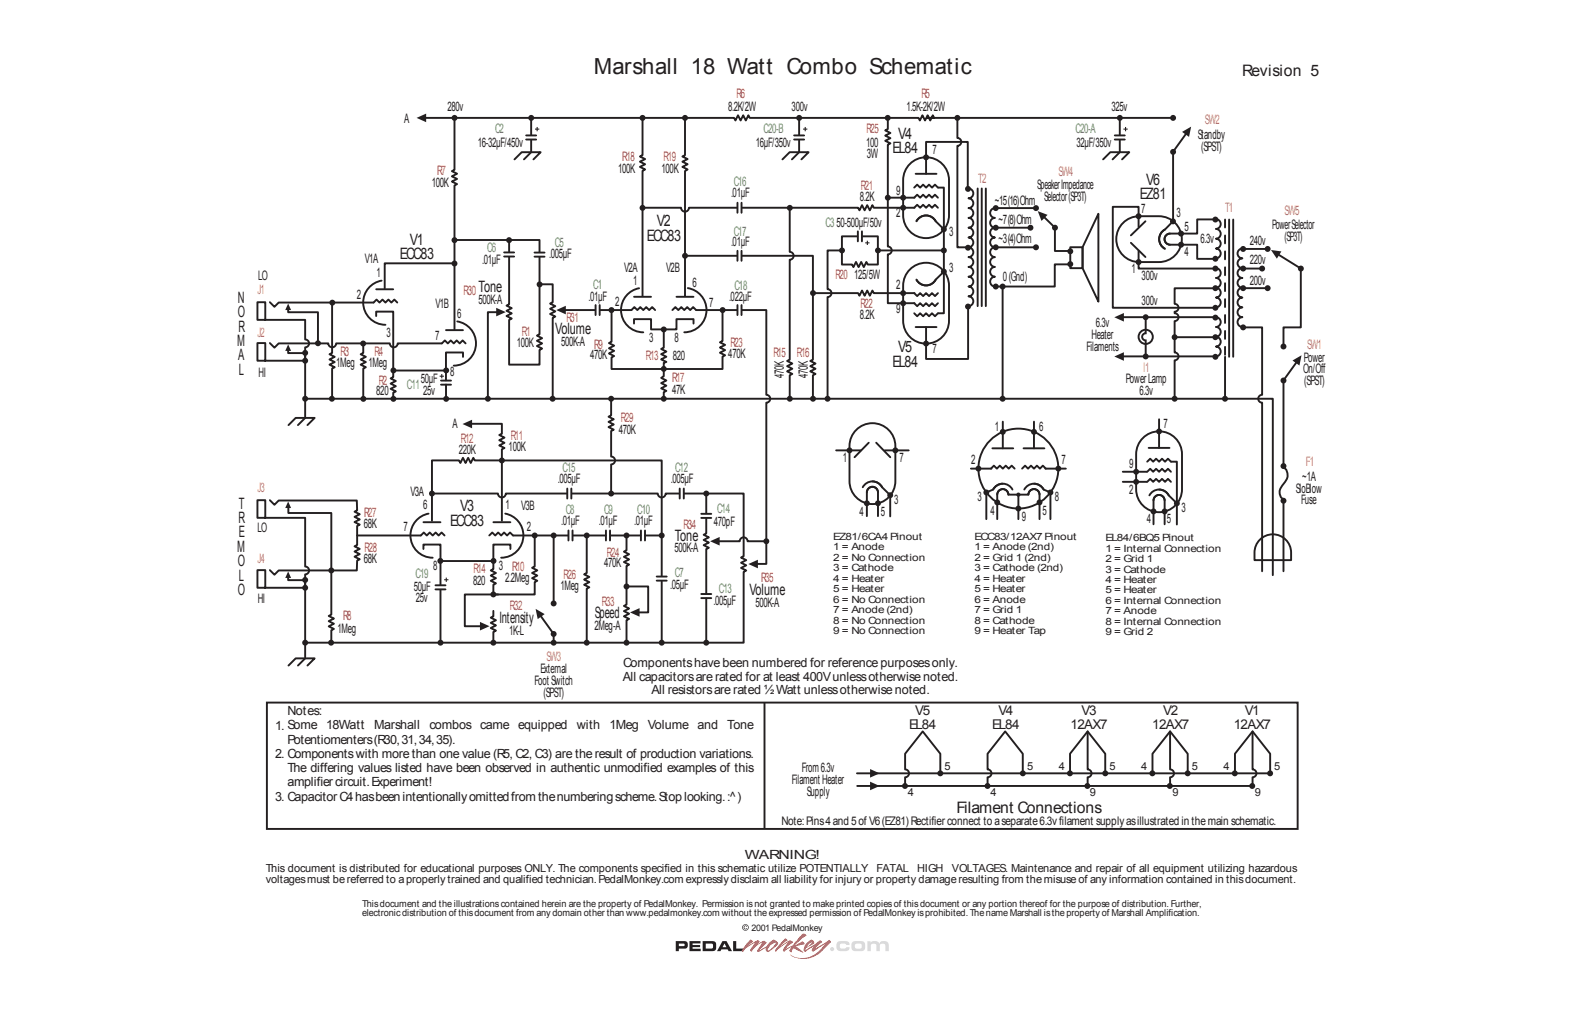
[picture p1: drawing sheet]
<svg xmlns="http://www.w3.org/2000/svg" width="432mm" height="279mm" viewBox="0 0 432 279" stroke-linecap="round" stroke-linejoin="round" font-family="sans-serif">
<g fill="#231f20">
<path d="M79.3 83.6l.8 1.8h-1.6z"/>
<path d="M79.3 94.8l.8 1.8h-1.6z"/>
<circle cx="87.5" cy="94.5" r=".82"/>
<circle cx="84" cy="99.3" r=".82"/>
</g>
<path d="M263.5 32.5v5.5a1.08 1.08 0 0 1 1.1 1.1 1.08 1.08 0 0 1-1.1 1v28h2.7M176.8 57.2h10.6a1.08 1.08 0 0 0 1.1 1.1 1.08 1.08 0 0 0 1.1-1.1h13.2M204.3 57.2h31.9l.3 .7 .7-1.4 .8 1.4 .7-1.4 .7 1.4 .7-1.4 .4 .7h11.2M217.3 57.3v12a1.08 1.08 0 0 1 1.1 1.1 1.08 1.08 0 0 1-1.1 1.1v27.5l-.7 .4 1.5 .7-1.5 .7 1.5 .7-1.5 .7 1.5 .7-.8 .4v6.3M105 77.3a6.1 6.1 0 0 0-5 6.5 6.1 6.1 0 0 0 6.1 5.6M73 88.1v-4.9h-2.2v4.9h13.2v5.3a1.08 1.08 0 0 1 1.1 1.1 1.08 1.08 0 0 1-1.1 1.1v19.1M74.3 94.4l1.2 1.3 1.2-1.2h13.6a1.08 1.08 0 0 0 1.1 1.1 1.08 1.08 0 0 0 1.1-1.1h14.8a1.08 1.08 0 0 0 1.1 1.1 1.08 1.08 0 0 0 1-1.1h12.2l.8-.8 .8 .8 .9-.8 .8 .8 .8-.8 .8 .8 .8-.8 .8 .8M74.3 83.2l1.2 1.3 1.2-1.2h26.1l.8-.8 .8 .8 .9-.8 .8 .8 .8-.8 .8 .8 .8-.8 .8 .8M79.3 96.1v1.1h4.7v2.1h-13.2v-4.9h2.2v4.9M79.3 84.8v1.2h8.2v8.4M91.4 83.3v13.9l-.7 .3 1.4 .7-1.4 .7 1.4 .8-1.4 .7 1.4 .7-.7 .3v8.4M100 94.5v2.7l-.7 .3 1.4 .7-1.4 .7 1.4 .8-1.4 .7 1.4 .7-.7 .3v8.1" fill="none" stroke="#231f20" stroke-width=".53"/>
<circle cx="91.5" cy="83.3" r=".82" fill="#231f20"/>
<path d="M176.8 32.5v10.2l-.7 .4 1.4 .7-1.4 .7 1.4 .7-1.4 .7 1.4 .7-.7 .4v34.5M125.2 66.1h23.3v3.3M140.1 70.8v13l-.7 .3 1.4 .7-1.4 .8 1.4 .7-1.4 .7 1.4 .7-.7 .4v12.3h8.4v-4.1l.7-.3-1.4-.8 1.4-.7-1.4-.7 1.4-.7-1.4-.7 .7-.4v-21.2M140.1 66.2v3.1M148.6 78.3h3.5v4.9l-.7 .4 1.4 .7-1.4 .7 1.4 .7-1.4 .7 1.4 .7-.7 .4v22.1M103.5 87v-1.2h4.7v18l-.7 .4 1.4 .7-1.4 .7 1.4 .7-1.4 .7 1.4 .7-.7 .4v1.5M168.3 85.4v8.7l-.7 .3 1.4 .8-1.4 .7 1.4 .7-1.4 .7 1.4 .7-.7 .4v3.2h30.5v-3.4l.8-.4-1.5-.7 1.5-.7-1.5-.7 1.5-.8-1.5-.7 .7-.3v-8.5M84 109.8h266.3v48.5" fill="none" stroke="#231f20" stroke-width=".53"/>
<g fill="#231f20">
<circle cx="91.3" cy="109.8" r=".82"/>
<circle cx="100" cy="109.8" r=".82"/>
<circle cx="108.3" cy="109.8" r=".82"/>
<circle cx="99.9" cy="94.6" r=".82"/>
<circle cx="84" cy="97.1" r=".82"/>
</g>
<path d="M125.8 88.5a6.1 6.1 0 0 1 5.2 6.5 6.1 6.1 0 0 1-6.1 5.6M127.4 98.3v-1.3h-4.7v7.7M79.4 117l2-2h5.2l-2 2M84 115l-2 2M121.4 105.9h2.7M121.4 104.8h2.7M122.7 105.9v3.8" fill="none" stroke="#231f20" stroke-width=".53"/>
<circle cx="122.8" cy="109.8" r=".82" fill="#231f20"/>
<path d="M125.1 32.6v14.2l-.7 .3 1.4 .7-1.4 .7 1.4 .8-1.4 .7 1.4 .7-.7 .3v39.7M125 72.5h-19.1v6.9M108.2 102h14.4" fill="none" stroke="#231f20" stroke-width=".53"/>
<g fill="#231f20">
<circle cx="108.3" cy="102" r=".82"/>
<circle cx="122.8" cy="102" r=".82"/>
</g>
<g fill="none" stroke="#231f20" stroke-width=".53">
<path d="M117 32.5h85l.4 .7 .7-1.5 .7 1.5 .7-1.5 .7 1.5 .8-1.5 .3 .8h46.5l.3 .7 .8-1.5 .7 1.5 .7-1.5 .7 1.5 .7-1.5 .4 .8h-1.7h67M144.8 38.4h2.8M144.8 37.3h2.8M188.5 32.5v10.2l-.7 .4 1.4 .7-1.4 .7 1.4 .7-1.4 .7 1.4 .7-.7 .5v34.4M203 55.8v2.8M204.1 55.8v2.8M269.1 51.9v32.4M270.2 51.9v32.4M271.3 51.9v32.4M138.7 70.6h2.8M138.7 69.5h2.8M147.1 70.6h2.8"/>
<path d="M147.1 69.5h2.8M203 69v2.8M204.1 69v2.8M163.9 84v2.7M165 84v2.7M203 84v2.7M204.1 84v2.7"/>
</g>
<g fill="#231f20">
<circle cx="274" cy="57.3" r=".82"/>
<circle cx="274" cy="62.7" r=".82"/>
<circle cx="274" cy="68.1" r=".82"/>
<circle cx="274" cy="78.9" r=".82"/>
<circle cx="275.9" cy="78.9" r=".82"/>
<circle cx="275.9" cy="109.8" r=".82"/>
</g>
<path d="M266.5 51.9a1.35 1.35 0 0 1 1.4 1.3 1.35 1.35 0 0 1-1.4 1.4 1.35 1.35 0 0 1 1.4 1.3 1.35 1.35 0 0 1-1.4 1.4 1.35 1.35 0 0 1 1.4 1.3 1.35 1.35 0 0 1-1.4 1.4 1.35 1.35 0 0 1 1.4 1.3 1.35 1.35 0 0 1-1.4 1.4 1.35 1.35 0 0 1 1.4 1.3 1.35 1.35 0 0 1-1.4 1.4 1.35 1.35 0 0 1 1.4 1.3 1.35 1.35 0 0 1-1.4 1.4 1.35 1.35 0 0 1 1.4 1.3 1.35 1.35 0 0 1-1.4 1.4 1.35 1.35 0 0 1 1.4 1.3 1.35 1.35 0 0 1-1.4 1.4 1.35 1.35 0 0 1 1.4 1.3 1.35 1.35 0 0 1-1.4 1.4 1.35 1.35 0 0 1 1.4 1.3 1.35 1.35 0 0 1-1.4 1.4 1.35 1.35 0 0 1 1.4 1.3 1.35 1.35 0 0 1-1.4 1.4 1.35 1.35 0 0 1 1.4 1.3 1.35 1.35 0 0 1-1.4 1.4M285.1 57.3h-11.3a1.35 1.35 0 0 0-1.3 1.3 1.35 1.35 0 0 0 1.3 1.4 1.35 1.35 0 0 0-1.3 1.3 1.35 1.35 0 0 0 1.3 1.4 1.35 1.35 0 0 0-1.3 1.3 1.35 1.35 0 0 0 1.3 1.4 1.35 1.35 0 0 0-1.3 1.3 1.35 1.35 0 0 0 1.3 1.4 1.35 1.35 0 0 0-1.3 1.3 1.35 1.35 0 0 0 1.3 1.4 1.35 1.35 0 0 0-1.3 1.3 1.35 1.35 0 0 0 1.3 1.4 1.35 1.35 0 0 0-1.3 1.3 1.35 1.35 0 0 0 1.3 1.4 1.35 1.35 0 0 0-1.3 1.3 1.35 1.35 0 0 0 1.3 1.4h16.5v-6.1h4.2M274.2 62.7h9.3M274.2 68.1h10.9" fill="none" stroke="#231f20" stroke-width=".53"/>
<g fill="#231f20">
<circle cx="266.4" cy="68.2" r=".82"/>
<circle cx="266.4" cy="52" r=".82"/>
<circle cx="266.4" cy="84.4" r=".82"/>
</g>
<path d="M338.3 60.4v37.8M339.4 60.4v37.8" fill="none" stroke="#231f20" stroke-width=".53"/>
<path d="M337.1 60.4v37.8" fill="none" stroke="#231f20" stroke-width=".53" stroke-dasharray="2.2"/>
<g fill="#231f20">
<circle cx="342.1" cy="68.5" r=".82"/>
<circle cx="342.1" cy="73.9" r=".82"/>
<circle cx="342.1" cy="79.3" r=".82"/>
<circle cx="348.9" cy="68.5" r=".82"/>
<circle cx="347.3" cy="73.9" r=".82"/>
<circle cx="348.9" cy="79.3" r=".82"/>
<circle cx="342.1" cy="90.1" r=".82"/>
</g>
<path d="M341.9 68.4a1.35 1.35 0 0 0-1.3 1.4 1.35 1.35 0 0 0 1.3 1.3 1.35 1.35 0 0 0-1.3 1.4 1.35 1.35 0 0 0 1.3 1.3 1.35 1.35 0 0 0-1.3 1.4 1.35 1.35 0 0 0 1.3 1.3 1.35 1.35 0 0 0-1.3 1.4 1.35 1.35 0 0 0 1.3 1.3 1.35 1.35 0 0 0-1.3 1.4 1.35 1.35 0 0 0 1.3 1.3 1.35 1.35 0 0 0-1.3 1.4 1.35 1.35 0 0 0 1.3 1.3 1.35 1.35 0 0 0-1.3 1.4 1.35 1.35 0 0 0 1.3 1.3 1.35 1.35 0 0 0-1.3 1.4 1.35 1.35 0 0 0 1.3 1.3" fill="none" stroke="#231f20" stroke-width=".53"/>
<g fill="#231f20">
<circle cx="334.5" cy="79.3" r=".82"/>
<circle cx="334.5" cy="84.7" r=".82"/>
<circle cx="334.5" cy="73.9" r=".82"/>
</g>
<path d="M334.6 73.8a1.35 1.35 0 0 1 1.3 1.4 1.35 1.35 0 0 1-1.3 1.3 1.35 1.35 0 0 1 1.3 1.4 1.35 1.35 0 0 1-1.3 1.3 1.35 1.35 0 0 1 1.3 1.4 1.35 1.35 0 0 1-1.3 1.3 1.35 1.35 0 0 1 1.3 1.4 1.35 1.35 0 0 1-1.3 1.3" fill="none" stroke="#231f20" stroke-width=".53"/>
<g fill="#231f20">
<circle cx="334.5" cy="71.2" r=".82"/>
<circle cx="334.5" cy="60.4" r=".82"/>
</g>
<path d="M334.6 60.3a1.35 1.35 0 0 1 1.3 1.4 1.35 1.35 0 0 1-1.3 1.3 1.35 1.35 0 0 1 1.3 1.4 1.35 1.35 0 0 1-1.3 1.3 1.35 1.35 0 0 1 1.3 1.4 1.35 1.35 0 0 1-1.3 1.3 1.35 1.35 0 0 1 1.3 1.4 1.35 1.35 0 0 1-1.3 1.3" fill="none" stroke="#231f20" stroke-width=".53"/>
<g fill="#231f20">
<circle cx="334.5" cy="92.8" r=".82"/>
<circle cx="323.3" cy="92.8" r=".82"/>
<circle cx="334.5" cy="98.2" r=".82"/>
<circle cx="334.5" cy="87.4" r=".82"/>
<circle cx="315.3" cy="98.1" r=".82"/>
<circle cx="315.3" cy="87.3" r=".82"/>
</g>
<path d="M250.4 45.1a6.3 6.3 0 0 1 6.9-1.3 6.3 6.3 0 0 1 3.9 5.8v9.6a6.3 6.3 0 0 1-6.3 6.3 6.3 6.3 0 0 1-6.3-6.3v-9.6a6.3 6.3 0 0 1 1.8-4.5zM252.2 60.9a3 3 0 0 1 5.3 0" fill="none" stroke="#231f20" stroke-width=".53"/>
<circle cx="259.8" cy="63.1" r=".82" fill="#231f20"/>
<path d="M252 47.8h5.7M252.2 60.9a3 3 0 0 1 5.3 0l2.3 2.2" fill="none" stroke="#231f20" stroke-width=".53"/>
<g fill="#231f20">
<circle cx="254.9" cy="43.3" r=".82"/>
<circle cx="263.5" cy="32.5" r=".82"/>
</g>
<path d="M254.9 47.8v-8.7h11.4v12.7" fill="none" stroke="#231f20" stroke-width=".53"/>
<circle cx="248.6" cy="54.4" r=".82" fill="#231f20"/>
<path d="M244.3 54.4h7.4z" fill="#231f20" stroke="#231f20" stroke-width=".53"/>
<circle cx="248.6" cy="57.2" r=".82" fill="#231f20"/>
<path d="M251.6 51.6l.8-.8 .8 .8 .8-.8 .9 .8 .8-.8 .8 .8 .8-.8 .8 .8M251.6 54.4l.8-.8 .8 .8 .8-.8 .9 .8 .8-.8 .8 .8 .8-.8 .8 .8M251.6 57.2l.8-.8 .8 .8 .8-.8 .9 .8 .8-.8 .8 .8 .8-.8 .8 .8M250.4 74.2a6.3 6.3 0 0 1 6.9-1.4 6.3 6.3 0 0 1 3.9 5.8v9.7a6.3 6.3 0 0 1-6.3 6.3 6.3 6.3 0 0 1-6.3-6.3v-9.7a6.3 6.3 0 0 1 1.8-4.4zM252.2 77a3 3 0 0 0 5.3 0" fill="none" stroke="#231f20" stroke-width=".53"/>
<circle cx="259.8" cy="74.8" r=".82" fill="#231f20"/>
<path d="M258.2 51.6h1.6v34.6h-1.6M259.8 74.8l-2.3 2.2a3 3 0 0 1-5.3 0M252 90h5.7" fill="none" stroke="#231f20" stroke-width=".53"/>
<circle cx="254.9" cy="94.6" r=".82" fill="#231f20"/>
<path d="M266.4 84.6v14.2h-11.5v-8.8" fill="none" stroke="#231f20" stroke-width=".53"/>
<circle cx="248.6" cy="83.5" r=".82" fill="#231f20"/>
<path d="M244.3 32.6v2.9l-.7 .4 1.4 .7-1.4 .7 1.4 .7-1.4 .7 1.4 .8-.7 .3v28.1a1.08 1.08 0 0 1 1.1 1 1.08 1.08 0 0 1-1.1 1.1v13.5h7.4" fill="none" stroke="#231f20" stroke-width=".53"/>
<circle cx="248.6" cy="80.7" r=".82" fill="#231f20"/>
<path d="M251.6 86.2l.8 .9 .8-.9 .8 .9 .9-.9 .8 .9 .8-.9 .8 .9 .8-.9M251.6 83.5l.8 .8 .8-.8 .8 .8 .9-.8 .8 .8 .8-.8 .8 .8 .8-.8M251.6 80.7l.8 .8 .8-.8 .8 .8 .9-.8 .8 .8 .8-.8 .8 .8 .8-.8" fill="none" stroke="#231f20" stroke-width=".53"/>
<circle cx="259.8" cy="68.9" r=".82" fill="#231f20"/>
<path d="M231.6 68.9h-3.8v10.7a1.08 1.08 0 0 1 1 1.1 1.08 1.08 0 0 1-1 1.1v27.8M236 65.1h-4.3v7.7h2.8l.4 .7 .7-1.4 .7 1.4 .7-1.4 .7 1.4 .7-1.4 .4 .7h2.8v-7.7h-4.3M236.1 63.7v2.7M237.2 63.7v2.7M241.9 68.9h17.4" fill="none" stroke="#231f20" stroke-width=".53"/>
<g fill="#231f20">
<circle cx="241.6" cy="68.9" r=".82"/>
<circle cx="231.7" cy="68.9" r=".82"/>
</g>
<path d="M224 80.7h12.2l.3 .7 .7-1.4 .8 1.4 .7-1.4 .7 1.4 .7-1.4 .4 .7h11.2" fill="none" stroke="#231f20" stroke-width=".53"/>
<circle cx="244.3" cy="54.4" r=".82" fill="#231f20"/>
<path d="M175.9 79.3a6.1 6.1 0 0 0-5 6.6 6.1 6.1 0 0 0 6.1 5.6M188.6 70.4h14.2M189.3 79.3a6.1 6.1 0 0 1 5.1 6.5 6.1 6.1 0 0 1-6.1 5.7M204.2 70.4h19.5v28.6l-.7 .4 1.4 .7-1.4 .7 1.4 .7-1.4 .7 1.4 .7-.7 .4v6.3M155.2 85.4h8.6M165.1 85.4h8.7l.8-.9 .8 .9 .8-.9 .8 .9 .9-.9 .8 .9 .8-.9 .8 .9M174.5 89.1v-1.2h4.7v2.8h7v-2.8h4.7v1.2M182.7 90.9v4.8l-.7 .4 1.4 .7-1.4 .7 1.4 .7-1.4 .7 1.4 .7-.7 .3v3.7l-.7 .4 1.4 .7-1.4 .8 1.4 .7-1.4 .7 1.4 .7-.7 .4v1.8M185 85.4l.9-.9 .8 .9 .8-.9 .8 .9 .8-.9 .8 .9 .9-.9 .8 .9h11.2" fill="none" stroke="#231f20" stroke-width=".53"/>
<g fill="#231f20">
<circle cx="188.5" cy="70.4" r=".82"/>
<circle cx="217.4" cy="109.8" r=".82"/>
<circle cx="223.7" cy="109.8" r=".82"/>
<circle cx="227.8" cy="109.8" r=".82"/>
<circle cx="217.4" cy="57.2" r=".82"/>
<circle cx="223.7" cy="80.7" r=".82"/>
<circle cx="182.7" cy="109.8" r=".82"/>
<circle cx="168.2" cy="109.8" r=".82"/>
<circle cx="152.1" cy="109.8" r=".82"/>
<circle cx="134.3" cy="109.8" r=".82"/>
<circle cx="176.8" cy="57.2" r=".82"/>
<circle cx="176.8" cy="32.5" r=".82"/>
<circle cx="188.5" cy="32.5" r=".82"/>
<circle cx="182.7" cy="101.5" r=".82"/>
<circle cx="182.7" cy="90.7" r=".82"/>
<circle cx="168.3" cy="85.4" r=".82"/>
<circle cx="198.9" cy="85.4" r=".82"/>
</g>
<path d="M141.6 43.9l2-2h5.2l-2 2M146.2 41.9l-2 2" fill="none" stroke="#231f20" stroke-width=".53"/>
<g fill="#231f20">
<path d="M153.1 85.4l2.6-1.2v2.3z"/>
<path d="M136.6 84.7l2.6 1.2-2.6 1.2z"/>
</g>
<path d="M137 85.9h-2.7v23.6" fill="none" stroke="#231f20" stroke-width=".53"/>
<g fill="#231f20">
<path d="M114.6 32.5l2.7-1.2v2.3z"/>
<circle cx="148.5" cy="78.3" r=".82"/>
<circle cx="140.1" cy="66.1" r=".82"/>
<circle cx="125.1" cy="66.1" r=".82"/>
<circle cx="125.1" cy="72.5" r=".82"/>
</g>
<path d="M146.2 32.7v4.4M146.2 38.6v3.2" fill="none" stroke="#231f20" stroke-width=".53"/>
<circle cx="146.2" cy="32.5" r=".82" fill="#231f20"/>
<path d="M218.5 38.4h2.8M218.5 37.3h2.8M219.9 32.7v4.4M219.9 38.6v3.2M215.3 43.9l2-2h5.2l-1.9 2M219.9 41.9l-2 2" fill="none" stroke="#231f20" stroke-width=".53"/>
<circle cx="219.9" cy="32.5" r=".82" fill="#231f20"/>
<path d="M306.8 38.4h2.7M306.8 37.3h2.7M308.2 32.7v4.4M308.2 38.6v3.2M303.6 43.9l2-2h5.2l-2 2M308.2 41.9l-2 2" fill="none" stroke="#231f20" stroke-width=".53"/>
<g fill="#231f20">
<path d="M325.3 36.3l2.5-1.4-.6 2.8z"/>
<path d="M79.3 138l.8 1.8h-1.6z"/>
<path d="M79.3 157.3l.8 1.8h-1.6z"/>
<circle cx="308.2" cy="32.5" r=".82"/>
<circle cx="244.3" cy="32.5" r=".82"/>
<circle cx="322.8" cy="32.5" r=".82"/>
<circle cx="322.8" cy="41.8" r=".82"/>
<circle cx="125.1" cy="32.5" r=".82"/>
<circle cx="323.3" cy="109.8" r=".82"/>
<circle cx="337.1" cy="109.8" r=".82"/>
<circle cx="84" cy="161.8" r=".82"/>
</g>
<path d="M79.4 139.5v1.7h11.8v28l-.7 .4 1.4 .7-1.4 .7 1.4 .7-1.4 .7 1.4 .7-.7 .4v3.4M73 142.5v-4.8h-2.2v4.8h13.2v13.5a1.08 1.08 0 0 1 1.1 1 1.08 1.08 0 0 1-1.1 1.1v22.8M79.3 158.6v1.1h4.7v2.1h-13.2v-4.9h2.2v4.9" fill="none" stroke="#231f20" stroke-width=".53"/>
<circle cx="84" cy="176.9" r=".82" fill="#231f20"/>
<path d="M74.3 137.7l1.2 1.2 1.2-1.1h21.5l.1 2.7-.7 .3 1.4 .8-1.4 .7 1.4 .7-1.4 .7 1.4 .7-.7 .4v5.2l-.7 .4 1.4 .7-1.4 .7 1.4 .7-1.4 .7 1.4 .8-.7 .3-.1 2.7h-21.5l-1.2 1.2-1.2-1.3" fill="none" stroke="#231f20" stroke-width=".53"/>
<g fill="#231f20">
<circle cx="91.1" cy="176.9" r=".82"/>
<circle cx="84" cy="159.6" r=".82"/>
</g>
<g fill="none" stroke="#231f20" stroke-width=".53">
<path d="M156.1 134.5v2.7M157.2 134.5v2.7M187.1 134.5v2.7M188.2 134.5v2.7M194.4 135.9v5.4M98.3 147.4h17.5l.8-.8 .9 .8 .8-.8 .8 .8 .8-.8 .8 .8 .8-.8 .8 .8M116.5 151.1v-1.2h4.7v11.1M117.9 141.4a6.1 6.1 0 0 0-4.9 6.6 6.1 6.1 0 0 0 6.1 5.5M134.7 147.4l.8-.8 .8 .8 .8-.8 .8 .8 .8-.8 .9 .8 .8-.8 .8 .8h15.1M139 141.4a6.1 6.1 0 0 1 5 6.6 6.1 6.1 0 0 1-6.1 5.5M140.5 151.1v-1.2h-4.7v6.8l-.7 .3 1.4 .7-1.4 .7 1.4 .8-1.4 .7 1.4 .7-.7 .3v2.7M147.2 147.5v8.4l-.8 .4 1.5 .7-1.5 .7 1.5 .7-1.5 .8 1.5 .7-.7 .3v3.4h-11.3"/>
<path d="M156.4 146v2.8M157.6 146v2.8M157.7 147.4h9M161.5 147.4v10.3l-.7 .4 1.4 .7-1.4 .7 1.4 .7-1.4 .8 1.4 .7-.7 .3v14.9M166.8 146v2.8M167.9 146v2.8M168.1 147.4h8.2M172.4 147.6v3.9l-.7 .4 1.4 .7-1.4 .7 1.4 .7-1.4 .7 1.4 .7-.7 .4v10.6l-.7 .4 1.4 .7-1.4 .7 1.4 .7-1.4 .8 1.4 .7-.7 .3v6M176.4 146v2.8M177.5 146v2.8M177.6 147.4h4.1M180.7 159.8h2.8"/>
<path d="M180.7 158.7h2.8M193 142.6h2.7M193 141.4h2.7M194.4 142.7v4.1l-.7 .4 1.4 .7-1.4 .7 1.4 .7-1.4 .8 1.4 .7-.7 .3v12.3M119.8 162.2h2.8M119.8 161.1h2.8M121.2 162.4v14.5M193 164.6h2.7M193 163.5h2.7M194.4 164.8v12M79.4 183.2l2-2h5.2l-2 2M84 181.2l-2 2"/>
</g>
<g fill="#231f20">
<path d="M147.4 167.6l2.5 1.4-1.9 1.4z"/>
<circle cx="135.8" cy="163.6" r=".82"/>
<circle cx="182.1" cy="147.4" r=".82"/>
<circle cx="168.2" cy="135.9" r=".82"/>
<circle cx="210.9" cy="149" r=".82"/>
<circle cx="194.4" cy="176.9" r=".82"/>
<circle cx="121.2" cy="176.9" r=".82"/>
<circle cx="135.8" cy="176.9" r=".82"/>
<circle cx="172.4" cy="161.4" r=".82"/>
<circle cx="172.4" cy="147.4" r=".82"/>
<circle cx="161.5" cy="147.4" r=".82"/>
<circle cx="147.2" cy="147.4" r=".82"/>
<circle cx="152.4" cy="176.9" r=".82"/>
<circle cx="161.5" cy="176.9" r=".82"/>
<circle cx="172.4" cy="176.9" r=".82"/>
<circle cx="182.1" cy="176.9" r=".82"/>
<circle cx="138.1" cy="126.8" r=".82"/>
<circle cx="118.9" cy="135.9" r=".82"/>
<circle cx="152.4" cy="174.5" r=".82"/>
<circle cx="152.4" cy="166.1" r=".82"/>
<circle cx="152.4" cy="147.4" r=".82"/>
</g>
<path d="M148.3 168.9l4.1 5.6v2.4" fill="none" stroke="#231f20" stroke-width=".53"/>
<g fill="#231f20">
<path d="M127.3 116.7l2.6-1.2v2.4z"/>
<path d="M173.4 168.6l2.6-1.2v2.4z"/>
<path d="M195.4 149l2.7-1.2v2.4z"/>
<path d="M206 155.3l2.6-1.2v2.3z"/>
<path d="M132.1 171.2l2.6 1.2-2.6 1.2z"/>
<circle cx="84" cy="109.8" r=".82"/>
</g>
<path d="M204.2 85.4h6.7v23.3a1.08 1.08 0 0 1 1.1 1.1 1.08 1.08 0 0 1-1.1 1v44.4h-2.7M168.2 109.8v4.5l-.7 .4 1.4 .7-1.4 .7 1.4 .7-1.4 .8 1.4 .7-.7 .3v7.1a1.08 1.08 0 0 1 1.1 1.1 1.08 1.08 0 0 1-1.1 1v7.8M119.2 135.9h17.8a1.08 1.08 0 0 0 1.1 1 1.08 1.08 0 0 0 1.1-1h16.8M138.3 126.8h43.8v31.7M157.4 135.9h23.6a1.08 1.08 0 0 0 1.1 1 1.08 1.08 0 0 0 1.1-1h3.7M188.3 135.9h16.4v17.2l-.8 .4 1.5 .7-1.5 .7 1.5 .7-1.5 .7 1.5 .7-.7 .4v19.5h-120.7M152.4 147.4v18.7M182.1 160v16.9M197.6 149h6a1.08 1.08 0 0 1 1.1-1.1 1.08 1.08 0 0 1 1 1.1h5.2M137.1 163.6h-9.2v8.8h4.9" fill="none" stroke="#231f20" stroke-width=".53"/>
<circle cx="194.4" cy="135.9" r=".82" fill="#231f20"/>
<path d="M309.1 61.4a6.3 6.3 0 0 1 4.4-1.9h5.4a6.3 6.3 0 0 1 6.3 6.3 6.3 6.3 0 0 1-6.3 6.3h-5.4a6.3 6.3 0 0 1-5.8-3.9 6.3 6.3 0 0 1 1.4-6.8zM320.6 63.2a3 3 0 0 0 0 5.3M322 64.3a1.53 1.53 0 0 0-1.5 1.5 1.53 1.53 0 0 0 1.5 1.6M129.7 116.7h8.4v2.7l-.7 .4 1.4 .7-1.4 .7 1.4 .7-1.4 .7 1.4 .7-.7 .4v19.7M137.8 126.7h-7.2l-.3-.7-.7 1.5-.8-1.5-.7 1.5-.7-1.5-.7 1.5-.4-.8h-7.4v16.7M172.6 161.4h5.8v7.2h-2.8" fill="none" stroke="#231f20" stroke-width=".53"/>
<path d="M311.2 66.8l4 4z" fill="#231f20" stroke="#231f20" stroke-width=".53"/>
<g fill="#231f20">
<circle cx="325" cy="67.4" r=".82"/>
<circle cx="325" cy="64.3" r=".82"/>
<circle cx="313.3" cy="72.1" r=".82"/>
<circle cx="322.8" cy="60.9" r=".82"/>
</g>
<path d="M326.9 36.2l-4.1 5.6v19M322.8 60.9l-2.2 2.3a3 3 0 0 0 0 5.3M334.3 60.4h-4.8v3.9h-7.5a1.53 1.53 0 0 0-1.5 1.5 1.53 1.53 0 0 0 1.5 1.6h7.5v3.9h4.8" fill="none" stroke="#231f20" stroke-width=".53"/>
<circle cx="313.3" cy="59.5" r=".82" fill="#231f20"/>
<path d="M311.2 64.8l4-3.9z" fill="#231f20" stroke="#231f20" stroke-width=".53"/>
<path d="M313.3 62.4v-5.5h-7.1v27.8h28.1M313.3 69v4.9h20.8M342.3 90.1h5v18.6a1.08 1.08 0 0 0-1 1.1 1.08 1.08 0 0 0 1 1v46.4" fill="none" stroke="#231f20" stroke-width=".53"/>
<g fill="#231f20">
<path d="M355.7 99.2l2.5-1.4-.6 2.8z"/>
<circle cx="353.2" cy="137.8" r=".82"/>
<circle cx="353.2" cy="95.4" r=".82"/>
<circle cx="353.2" cy="104.7" r=".82"/>
</g>
<path d="M357.3 99.1l-4.1 5.6M353.3 128.7a2.73 2.73 0 0 1 0 4.5 2.66 2.66 0 0 0 0 4.3" fill="none" stroke="#231f20" stroke-width=".53"/>
<circle cx="353.2" cy="128.3" r=".82" fill="#231f20"/>
<path d="M353.2 104.8v23.6" fill="none" stroke="#231f20" stroke-width=".53"/>
<circle cx="358" cy="73.9" r=".82" fill="#231f20"/>
<path d="M275.9 78.9v30.7M334.3 79.4h-11v4.2a1.08 1.08 0 0 1 1 1.1 1.08 1.08 0 0 1-1 1.1v.4a1.08 1.08 0 0 1 1 1.1 1.08 1.08 0 0 1-1 1.1v8.6a1.08 1.08 0 0 1 1 1.1 1.08 1.08 0 0 1-1 1.1v10.5M342.1 79.3h6.8M342.1 73.9h5.2M342.1 68.5h6.8M358 73.9v16.2h-4.8v5.2M308.8 87.3h25.8a1.35 1.35 0 0 1 1.3 1.4 1.35 1.35 0 0 1-1.3 1.3 1.35 1.35 0 0 1 1.3 1.4 1.35 1.35 0 0 1-1.3 1.3 1.35 1.35 0 0 1 1.3 1.4 1.35 1.35 0 0 1-1.3 1.3 1.35 1.35 0 0 1 1.3 1.4 1.35 1.35 0 0 1-1.3 1.3h-25.8M323.5 92.8h11.1M337.1 98.2v11.5M346.4 148.9a5 5 0 0 1 5.6-1.5 5 5 0 0 1 3.3 4.7v2.1h-10.1a6.8 6.8 0 0 1 1.2-5.3z" fill="none" stroke="#231f20" stroke-width=".53"/>
<g fill="#231f20">
<path d="M121 103.4h.4v-.4h.3v.4h.5v.3h-.5v.4h-.3v-.4h-.4z"/>
<path d="M238.6 66.3h.3v.4h.4v.3h-.4v.4h-.3v-.4h-.5v-.3h.5z"/>
<path d="M309.6 35h.3v.4h.5v.3h-.5v.4h-.3v-.4h-.4v-.3h.4z"/>
<path d="M221.5 35h.3v.4h.4v.3h-.4v.4h-.3v-.4h-.5v-.3h.5z"/>
<path d="M147.2 35.4h.5v-.4h.3v.4h.4v.3h-.4v.4h-.3v-.4h-.5z"/>
<path d="M122.7 159h.3v.4h.4v.3h-.4v.5h-.3v-.5h-.5v-.3h.5z"/>
</g>
<path d="M235.6 118.3a6.3 6.3 0 0 1 6.9-1.3 6.3 6.3 0 0 1 3.9 5.8v9.6a6.3 6.3 0 0 1-6.3 6.4 6.3 6.3 0 0 1-6.3-6.4v-9.6a6.3 6.3 0 0 1 1.8-4.5zM237.4 134.1a3 3 0 0 1 5.4 0M238.6 135.5a1.53 1.53 0 0 1 1.5-1.5 1.53 1.53 0 0 1 1.5 1.5M239.1 121.9l-3.9 4" fill="none" stroke="#231f20" stroke-width=".53"/>
<g fill="#231f20">
<circle cx="238.6" cy="138.5" r=".81"/>
<circle cx="241.6" cy="138.5" r=".81"/>
<circle cx="233.8" cy="124" r=".81"/>
<circle cx="245" cy="136.3" r=".81"/>
</g>
<path d="M240.1 132.5l1.1 .2 .9 .6 2.9 3v5.8M238.6 142.1v-6.6a1.53 1.53 0 0 1 1.5-1.5 1.53 1.53 0 0 1 1.5 1.5v6.6" fill="none" stroke="#231f20" stroke-width=".53"/>
<circle cx="246.4" cy="124" r=".81" fill="#231f20"/>
<path d="M241.1 121.9l3.9 4M314.5 120.6a6.3 6.3 0 0 1 6.9-1.4 6.3 6.3 0 0 1 3.9 5.8v9.7a6.3 6.3 0 0 1-6.3 6.3 6.3 6.3 0 0 1-6.3-6.3v-9.7a6.3 6.3 0 0 1 1.8-4.4zM316.3 136.4a3 3 0 0 1 5.3 0M317.5 137.8a1.53 1.53 0 0 1 1.5-1.6 1.53 1.53 0 0 1 1.5 1.6" fill="none" stroke="#231f20" stroke-width=".53"/>
<g fill="#231f20" stroke="#231f20" stroke-width=".53">
<path d="M243.5 124h6.6z"/>
<path d="M230.1 124h6.8z"/>
</g>
<g fill="#231f20">
<circle cx="317.5" cy="140.8" r=".81"/>
<circle cx="320.5" cy="140.8" r=".81"/>
<circle cx="323.9" cy="138.6" r=".81"/>
</g>
<path d="M316.1 123.3h5.8M319 134.8l1.1 .2 .9 .5 2.9 3.1M322.3 127.1h1.6v17.3M317.5 144.3v-6.5a1.53 1.53 0 0 1 1.5-1.6 1.53 1.53 0 0 1 1.5 1.6v6.5" fill="none" stroke="#231f20" stroke-width=".53"/>
<circle cx="319" cy="118.8" r=".81" fill="#231f20"/>
<path d="M319 115.4v7.9z" fill="#231f20" stroke="#231f20" stroke-width=".53"/>
<circle cx="312.7" cy="129.9" r=".81" fill="#231f20"/>
<path d="M309 129.9h6.6z" fill="#231f20" stroke="#231f20" stroke-width=".53"/>
<circle cx="312.7" cy="132.6" r=".81" fill="#231f20"/>
<g fill="#231f20" stroke="#231f20" stroke-width=".53">
<path d="M309 132.6h6.6z"/>
<path d="M186.2 81.7h4.7z"/>
<path d="M174.5 81.7h4.7z"/>
<path d="M103.5 79.6h4.7z"/>
<path d="M122.7 90.9h4.7z"/>
<path d="M116.5 143.8h4.7z"/>
<path d="M135.8 143.8h4.7z"/>
</g>
<g fill="none" stroke="#231f20" stroke-width=".53">
<path d="M273.1 123.4h5.7M273.3 134.8a3 3 0 0 1 5.3 0M274.4 136.2a1.53 1.53 0 0 1 1.6-1.6 1.53 1.53 0 0 1 1.5 1.6M315.7 127.1l.8-.8 .9 .8 .8-.8 .8 .8 .8-.8 .8 .8 .8-.8 .9 .8M315.7 129.9l.8-.9 .9 .9 .8-.9 .8 .9 .8-.9 .8 .9 .8-.9 .9 .9M315.7 132.6l.8-.8 .9 .8 .8-.8 .8 .8 .8-.8 .8 .8 .8-.8 .9 .8"/>
<circle cx="280.3" cy="129" r="11"/>
</g>
<g fill="#231f20">
<circle cx="276" cy="118.9" r=".81"/>
<circle cx="269.3" cy="129" r=".81"/>
<circle cx="274.4" cy="138.3" r=".81"/>
<circle cx="271.4" cy="135.6" r=".81"/>
<circle cx="280.3" cy="140" r=".81"/>
<circle cx="280.3" cy="136.2" r=".57"/>
</g>
<g fill="#231f20" stroke="#231f20" stroke-width=".53">
<path d="M267.2 129h5.7z"/>
<path d="M276 116.1v7.3z"/>
</g>
<path d="M276 133.2l-1.6 .4-1.1 1.2-1.9 .8v7.3M280.1 136.2h-2.6a1.53 1.53 0 0 0-1.5-1.6 1.53 1.53 0 0 0-1.6 1.6v6.7M281.7 123.4h5.7M281.9 134.8a3 3 0 0 1 5.3 0M283 136.2a1.53 1.53 0 0 1 1.6-1.6 1.53 1.53 0 0 1 1.5 1.6" fill="none" stroke="#231f20" stroke-width=".53"/>
<g fill="#231f20">
<circle cx="284.6" cy="118.9" r=".81"/>
<circle cx="291.3" cy="129" r=".81"/>
<circle cx="286.1" cy="138.3" r=".81"/>
<circle cx="289.1" cy="135.6" r=".81"/>
</g>
<g fill="#231f20" stroke="#231f20" stroke-width=".53">
<path d="M287.7 129h5.6z"/>
<path d="M284.6 116.1v7.3z"/>
</g>
<path d="M272.7 129l.8-.8 .8 .8 .9-.8 .8 .8 .8-.8 .8 .8 .8-.8 .8 .8M280.3 136.2v6.7M280.4 136.2h2.6a1.53 1.53 0 0 1 1.6-1.6 1.53 1.53 0 0 1 1.5 1.6v6.7M281.3 129l.8-.8 .8 .8 .8-.8 .9 .8 .8-.8 .8 .8 .8-.8 .8 .8M284.6 133.2l1.5 .4 1.1 1.2 1.9 .8v7.3" fill="none" stroke="#231f20" stroke-width=".53"/>
<g fill="#231f20">
<path d="M306.7 87.3l2.6-1.1v2.3z"/>
<path d="M306.7 98.1l2.6-1.1v2.3z"/>
</g>
<g fill="none" stroke="#231f20" stroke-width=".53">
<path d="M315.3 87.4v4.3a.98 .98 0 0 0-1 1 .98 .98 0 0 0 1 1v4.5"/>
<circle cx="315.3" cy="92.7" r="1.96"/>
</g>
<g fill="#231f20">
<path d="M189.8 259.1h3v.6h-2.2v.4h2.1v.6h-2.1v.5h2.2v.6h-3z"/>
<path d="M201.8 259.1h.8v2h1.9v.7h-2.7z"/>
<path d="M186 259.1h2.3a1.06 1.06 0 0 1 1 .9 1.06 1.06 0 0 1-.8 1.1h-1.7v.7h-.8zM186.8 259.7v.7l1.6-.1-.1-.5z"/>
<path d="M193.4 259.1h2.5a.92 .92 0 0 1 1.2 .9 1.5 1.5 0 0 1-.4 1.7l-3.3 .1zM194.2 259.7v1.4h1.5l.5-.2v-.7l-.2-.4z"/>
<path d="M198.8 259.1h1.1l1.6 2.7h-1l-.2-.5h-1.8l-.2 .5h-1zM199.4 259.7l-.6 1h1.1z"/>
</g>
<g fill="#d6d9df">
<path d="M230.4 259.4a3.7 3.7 0 0 1 3-.2l.3 .4 .1 .5h-.9a.91 .91 0 0 0-1.3-.4 .91 .91 0 0 0-.3 1.3l1.3 .1 .3-.4h.9v.2a.95 .95 0 0 1-1.2 .9 2.1 2.1 0 0 1-2.3-.7l-.1-.8z"/>
<path d="M238.7 259.1h.9v.5a1.44 1.44 0 0 1 2.4 .2 1.36 1.36 0 0 1 1.6-.7 1.36 1.36 0 0 1 1 1.4v1.3h-.9v-1.2a.77 .77 0 0 0-.8-.8 .77 .77 0 0 0-.8 .7v1.3h-.9v-1.3a.5 .5 0 0 0-.5-.7h-.3a.62 .62 0 0 0-.8 .8v1.2h-.9z"/>
<path d="M234.5 259.4l-.2 .7a1.18 1.18 0 0 0 1.1 1.7h1.6a1.18 1.18 0 0 0 1.1-1.7 .95 .95 0 0 0-1.1-1h-2zM235.5 259.8a1.01 1.01 0 0 1 1.2 0 1.01 1.01 0 0 1 .4 1.1l-.8 .2a.77 .77 0 0 1-1-.3 .77 .77 0 0 1 .2-1z"/>
<circle cx="229" cy="261.3" r=".57"/>
</g>
<g fill="#e13a3f">
<path d="M216.1 258.3l.7 .6-2.1 1.5 .5-.3a4.2 4.2 0 0 1 2.5-1.2l.5 .5-1.2 .9-.8 .9 2-1 2.1-2.5a1.02 1.02 0 0 1 1.3-.5l.3 .4-1 .6-2.2 2.1 1.5-.8a.66 .66 0 0 1 .8-.3 .66 .66 0 0 1 .4 .7l-2.4 .6 2.1 1.7-2.6-1.2-.5 .4-.1 .6a.4 .4 0 0 1-.5 0 .4 .4 0 0 1 0-.5l.6-1-2.1 1.5-.4-.2a4.1 4.1 0 0 1 1.5-2.6l-1.9 1.3-1.6 1.4a.87 .87 0 0 1 .5-1.2z"/>
<path d="M206.5 258.6l-2.4 3.1 .3 .3 .3-.2a7.4 7.4 0 0 1 3.3-2.5l-1.5 2.1v.3l.4 .3a5.7 5.7 0 0 1 2.9-2.6l-1.5 2.4 .1 .1 .5 .1 1.9-1.2a.8 .8 0 0 0 0 .8 .8 .8 0 0 0 .7 .5l1.1-.8a2.71 2.71 0 0 0 1.5-1.7l-.1-.2a1.04 1.04 0 0 0-1.6-.4l-.7 .6a2.94 2.94 0 0 1-1.7 1.5l-1 .5 2-2.1a.92 .92 0 0 0-1.5-.2l-1 .6 .6-.7-.6-.4-2.7 1.6 1.5-1.2zM212.1 260.1l1.1-.7h.4l-1.3 1.8-1 .6v-.6z"/>
<path d="M217.5 262.7a3.3 3.3 0 0 0 2.3 1.1l1.2 .2a7.3 7.3 0 0 0 4.2-1.4l3.5-3.2-.3-.5-.2-.2-3.9 2.4 .4-.5 1.6-1.3-.6-.5-4 2.7a1.33 1.33 0 0 1 1.3-1.1l.2-.2a.75 .75 0 0 0 .8-1 .75 .75 0 0 0-1.2-.3 2.69 2.69 0 0 0-1.5 3l.4 .1 2.4-1.7-.3 .4a.75 .75 0 0 0-.1 1.2l3.4-2a7.4 7.4 0 0 1-7.7 3.7l-1.1-.3zM222.7 259.8l.8-.4-.3 .5-1.3 .8z"/>
</g>
<path d="M204.3 255.3a.89 .89 0 0 1 1.7 0 .89 .89 0 0 1-1.7 0zM204.4 255.3a.75 .75 0 0 0 1.5 0 .75 .75 0 0 0-1.5 0zM204.9 254.8h.5l.2 .3a.41 .41 0 0 0-.7-.1 .41 .41 0 0 0 .3 .7l.4-.2-.2 .3a.54 .54 0 0 1-.7-.3 .54 .54 0 0 1 .2-.7z" fill="#231f20"/>
<path d="M235.8 212.9h113.8v-5.4l-4.9-6.2-4.8 6.2v5.5M235.9 216.4h109.2M258.8 212.9v-5.4l-4.9-6.2-4.8 6.2v4.3a1.08 1.08 0 0 1 1.1 1.1 1.08 1.08 0 0 1-1.1 1.1v2.4M281.5 212.9v-5.4l-4.9-6.2-4.8 6.2v4.3a1.08 1.08 0 0 1 1.1 1.1 1.08 1.08 0 0 1-1.1 1.1v2.4M299.3 201.3v10.5a1.08 1.08 0 0 1 1.1 1.1 1.08 1.08 0 0 1-1.1 1.1v2.4M304.2 212.9v-5.4l-4.9-6.2-4.8 6.2v5.5M322 201.3v10.5a1.08 1.08 0 0 1 1.1 1.1 1.08 1.08 0 0 1-1.1 1.1v2.4M326.9 212.9v-5.4l-4.9-6.2-4.8 6.2v5.5M344.7 201.3v10.5a1.08 1.08 0 0 1 1.1 1.1 1.08 1.08 0 0 1-1.1 1.1v2.4" fill="none" stroke="#231f20" stroke-width=".53"/>
<g fill="#231f20">
<path d="M239.5 211.7l2.6 1.2-2.6 1.2z"/>
<path d="M239.5 215.2l2.6 1.2-2.6 1.1z"/>
<circle cx="249.1" cy="216.4" r=".82"/>
<circle cx="258.8" cy="212.9" r=".82"/>
<circle cx="271.8" cy="216.4" r=".82"/>
<circle cx="281.5" cy="212.9" r=".82"/>
<circle cx="299.3" cy="216.4" r=".82"/>
<circle cx="304.2" cy="212.9" r=".82"/>
<circle cx="294.5" cy="212.9" r=".82"/>
<circle cx="321.9" cy="216.4" r=".82"/>
<circle cx="326.9" cy="212.9" r=".82"/>
<circle cx="317.1" cy="212.9" r=".82"/>
<circle cx="344.6" cy="216.4" r=".82"/>
<circle cx="349.5" cy="212.9" r=".82"/>
<circle cx="339.8" cy="212.9" r=".82"/>
</g>
<path d="M351.6 70l6.4 3.9" fill="none" stroke="#231f20" stroke-width=".53"/>
<g fill="#231f20">
<path d="M349.8 68.8l2.8 .4-1.2 2z"/>
<circle cx="285.1" cy="57.3" r=".82"/>
<circle cx="283.6" cy="62.7" r=".82"/>
<circle cx="285.1" cy="68.1" r=".82"/>
<circle cx="290.3" cy="62.7" r=".82"/>
</g>
<path d="M287.1 59.5l3.2 3.2v6.4h4.1" fill="none" stroke="#231f20" stroke-width=".53"/>
<path d="M285.6 58.1l2.7 1-1.7 1.7z" fill="#231f20"/>
<path d="M121.2 154.4h14.4M73.5 193.4h283.6v34.8h-283.6zM210.4 193.4v34.8" fill="none" stroke="#231f20" stroke-width=".53"/>
<g fill="#231f20">
<circle cx="121.2" cy="154.4" r=".82"/>
<circle cx="91.2" cy="157" r=".82"/>
<circle cx="135.8" cy="154.4" r=".82"/>
</g>
<path d="M302.3 58.8v24.2l-4.4-9.2v-5.7zM294.5 68.1h3.4v5.7h-3.4z" fill="none" stroke="#231f20" stroke-width=".53"/>
<g fill="#231f20">
<circle cx="294.5" cy="69.2" r=".82"/>
<circle cx="294.5" cy="72.7" r=".82"/>
</g>
<path d="M353.2 137.7v19.5M135.8 168.2v1.5l-.7 .3 1.4 .7-1.4 .7 1.4 .8-1.4 .7 1.4 .7-.7 .3v2.7" fill="none" stroke="#231f20" stroke-width=".53"/>
<text font-size="6.1" fill="#231f20" x="163.4" y="20.5">Marshall 18 Watt Combo Schematic</text>
<g font-size="4.3" fill="#231f20">
<text x="341.8" y="20.9">Revision 5</text>
<text x="247.2" y="38.3">V4</text>
<text x="245.6" y="42.2">EL84</text>
<text x="315.4" y="50.8">V6</text>
<text x="313.7" y="54.8">EZ81</text>
<text x="180.8" y="62.3">V2</text>
<text x="110" y="71.3">ECC83</text>
<text x="112.8" y="67.4">V1</text>
<text x="178" y="66.2">ECC83</text>
<text x="65.5" y="83.4">N</text>
<text x="131.7" y="80.3">Tone</text>
<text x="65.5" y="87.3">O</text>
<text x="65.3" y="95.2">M</text>
<text x="65.7" y="91.3">R</text>
<text x="152.8" y="92">Volume</text>
<text x="65.6" y="99.2">A</text>
<text x="245.6" y="101">EL84</text>
<text x="247.2" y="97">V5</text>
<text x="65.7" y="103.2">L</text>
<text x="65.7" y="144">R</text>
<text x="65.7" y="140">T</text>
<text x="126.6" y="140.8">V3</text>
<text x="65.7" y="147.9">E</text>
<text x="123.8" y="144.7">ECC83</text>
<text x="185.7" y="148.8">Tone</text>
<text x="65.3" y="151.9">M</text>
<text x="65.5" y="155.9">O</text>
<text x="65.7" y="159.8">L</text>
<text x="65.5" y="163.8">O</text>
<text x="206.3" y="163.7">Volume</text>
<text x="137.5" y="171.5">Intensity</text>
<text x="163.7" y="170.2">Speed</text>
<text x="263.2" y="223.8">Filament Connections</text>
</g>
<g font-size="3.7" fill="#231f20">
<text x="251.9" y="196.8">V5</text>
<text x="274.8" y="196.8">V4</text>
<text x="297.7" y="196.8">V3</text>
<text x="320.1" y="196.8">V2</text>
<text x="342.6" y="196.8">V1</text>
<text x="250.2" y="200.7">EL84</text>
<text x="273.1" y="200.7">EL84</text>
<text x="294.6" y="200.7">12AX7</text>
<text x="317.1" y="200.7">12AX7</text>
<text x="339.5" y="200.7">12AX7</text>
</g>
<g font-size="3.6" fill="#e93941">
<text x="202.7" y="27.1">R6</text>
<text x="253.6" y="27.1">R5</text>
<text x="238.4" y="36.7">R25</text>
<text x="171.3" y="44.2">R18</text>
<text x="182.6" y="44.2">R19</text>
<text x="120.4" y="48.3">R7</text>
<text x="236.9" y="52.2">R21</text>
<text x="229.9" y="76.8">R20</text>
<text x="127.6" y="81.3">R30</text>
<text x="155.9" y="88.7">R31</text>
<text x="236.8" y="84.8">R22</text>
<text x="143.6" y="92.5">R1</text>
<text x="201" y="95.6">R23</text>
<text x="93.7" y="97.9">R3</text>
<text x="103.1" y="97.9">R4</text>
<text x="177.8" y="99.2">R13</text>
<text x="212.8" y="98.4">R15</text>
<text x="219.3" y="98.4">R16</text>
<text x="104.2" y="105.9">R2</text>
<text x="185" y="105.1">R17</text>
<text x="170.8" y="116.1">R29</text>
<text x="126.8" y="121.9">R12</text>
<text x="140.5" y="121.1">R11</text>
<text x="100.2" y="142.3">R27</text>
<text x="188.1" y="145.5">R34</text>
<text x="100.3" y="151.9">R28</text>
<text x="167" y="153.2">R24</text>
<text x="130.3" y="157.8">R14</text>
<text x="155.1" y="159.3">R26</text>
<text x="209.4" y="160.1">R35</text>
<text x="140.3" y="167.9">R32</text>
<text x="165.6" y="166.7">R33</text>
<text x="94.4" y="170.8">R8</text>
</g>
<g font-size="3.6" fill="#231f20">
<text x="111.2" y="33.9">A</text>
<text x="123.1" y="30.6">280v</text>
<text x="200.4" y="30.6">8.2K/2W</text>
<text x="217.9" y="30.6">300v</text>
<text x="249.5" y="30.6">1.5K-2K/2W</text>
<text x="305.9" y="30.6">325v</text>
<text x="131.5" y="40.4">16-32µF/450v</text>
<text x="208" y="40.4">16µF/350v</text>
<text x="238.3" y="40.4">100</text>
<text x="296.3" y="40.4">32µF/350v</text>
<text x="329.6" y="38.2">Standby</text>
<text x="330.6" y="41.4">(SPST)</text>
<text x="170.1" y="47.6">100K</text>
<text x="182.1" y="47.6">100K</text>
<text x="238.5" y="43.6">3W</text>
<text x="256.7" y="42.4">7</text>
<text x="118.9" y="51.6">100K</text>
<text x="246.7" y="53.6" transform="rotate(1 246.7 53.6)">9</text>
<text x="285.4" y="52.1">SpeakerImpedance</text>
<text x="201.2" y="54.4">.01µF</text>
<text x="236.6" y="55.3">8.2K</text>
<text x="246.7" y="59.7">2</text>
<text x="273.8" y="56.3">~15(16)Ohm</text>
<text x="287.4" y="55.3">Selector(SP3T)</text>
<text x="314.1" y="58.6">7</text>
<text x="323.8" y="59.7">3</text>
<text x="261.2" y="65">3</text>
<text x="274.8" y="61.5">~7(8)Ohm</text>
<text x="326" y="63.6">5</text>
<text x="350.1" y="63">PowerSelector</text>
<text x="151.2" y="71.1">.005µF</text>
<text x="201.2" y="67.7">.01µF</text>
<text x="274.8" y="67">~3(4)Ohm</text>
<text x="326" y="70.6">4</text>
<text x="330.4" y="66.8">6.3v</text>
<text x="344" y="67.5">240v</text>
<text x="353.5" y="66.2">(SP3T)</text>
<text x="71" y="77">LO</text>
<text x="100.4" y="72.3">V1A</text>
<text x="103.6" y="76.4">1</text>
<text x="132.7" y="72.7">.01µF</text>
<text x="171.8" y="74.8">V2A</text>
<text x="183.4" y="74.8">V2B</text>
<text x="235.1" y="76.8">125/5W</text>
<text x="261.2" y="74.9">3</text>
<text x="276" y="77.4">0(Gnd)</text>
<text x="311.4" y="75.3">1</text>
<text x="314.2" y="77.1">300v</text>
<text x="344" y="72.7">220v</text>
<text x="98.2" y="82.4">2</text>
<text x="131.7" y="83.6">500K-A</text>
<text x="162" y="82.7">.01µF</text>
<text x="174.3" y="78.3">1</text>
<text x="190.5" y="79.1">6</text>
<text x="200.6" y="82.8">.022µF</text>
<text x="246.7" y="79.6">2</text>
<text x="314.2" y="83.9">300v</text>
<text x="344" y="78.3">200v</text>
<text x="119.8" y="84.9">V1B</text>
<text x="125.8" y="87.5">6</text>
<text x="169.3" y="84.2">2</text>
<text x="195.2" y="84.4">7</text>
<text x="236.6" y="87.8">8.2K</text>
<text x="246.7" y="86.2" transform="rotate(1 246.7 86.2)">9</text>
<text x="106.3" y="92.8">3</text>
<text x="119.8" y="93.6">7</text>
<text x="142.3" y="95.6">100K</text>
<text x="154.4" y="95.2">500K-A R9</text>
<text x="178.7" y="94.2">3</text>
<text x="185.6" y="94.2">8</text>
<text x="300.4" y="93.3">Heater</text>
<text x="301.6" y="90.1">6.3v</text>
<text x="92.5" y="100.9">1Meg</text>
<text x="101.4" y="100.9">1Meg</text>
<text x="162.4" y="98.9">470K</text>
<text x="185.1" y="99.2">820</text>
<text x="200.4" y="98.6">470K</text>
<text x="256.7" y="97.1">7</text>
<text x="299" y="96.6">Filaments</text>
<text x="358.9" y="99.6">Power</text>
<text x="71.2" y="103.8">HI</text>
<text x="115.8" y="105.5">50µF</text>
<text x="123.9" y="103.6">8</text>
<text x="215.7" y="104" transform="rotate(-90 215.7 104)">470K</text>
<text x="222.4" y="104" transform="rotate(-90 222.4 104)">470K</text>
<text x="309.8" y="105.5">PowerLamp</text>
<text x="358.6" y="102.8">On/Off</text>
<text x="358.9" y="106">(SPST)</text>
<text x="103.6" y="108.8">820</text>
<text x="116.4" y="108.7">25v</text>
<text x="185" y="108.5">47K</text>
<text x="313.6" y="108.8">6.3v</text>
<text x="124.5" y="117.9">A</text>
<text x="170.3" y="119.4">470K</text>
<text x="273.8" y="118.6">1</text>
<text x="286" y="118.6">6</text>
<text x="320.2" y="117.9">7</text>
<text x="126.3" y="125.1">220K</text>
<text x="140" y="124.1">100K</text>
<text x="231.9" y="127.3">1</text>
<text x="247.6" y="127.3">7</text>
<text x="267.3" y="127.7">2</text>
<text x="292.1" y="127.7">7</text>
<text x="310.7" y="128.9" transform="rotate(1 310.7 128.9)">9</text>
<text x="112.9" y="136.6">V3A</text>
<text x="153.5" y="133">.005µF</text>
<text x="184.6" y="133">.005µF</text>
<text x="269" y="137.8">3</text>
<text x="290.3" y="137.8">8</text>
<text x="310.7" y="136">2</text>
<text x="356.6" y="135.6">SloBlow</text>
<text x="358.3" y="132.3">~1A</text>
<text x="116.4" y="140.2">6</text>
<text x="139.1" y="140.2">1</text>
<text x="143.4" y="140.4">V3B</text>
<text x="236.5" y="141.9">4</text>
<text x="242.4" y="141.9">5</text>
<text x="246.1" y="138.8">3</text>
<text x="272.6" y="141.7">4</text>
<text x="281.2" y="143.3">9</text>
<text x="286.9" y="141.7">5</text>
<text x="315.6" y="144">4</text>
<text x="321.2" y="144">5</text>
<text x="325.2" y="141">3</text>
<text x="358.1" y="138.8">Fuse</text>
<text x="70.9" y="146.3">LO</text>
<text x="100.1" y="145.5">68K</text>
<text x="111" y="146.1">7</text>
<text x="145" y="146.1">2</text>
<text x="154.4" y="144.5">.01µF</text>
<text x="164.8" y="144.5">.01µF</text>
<text x="174.6" y="144.5">.01µF</text>
<text x="196.5" y="144.7">470pF</text>
<text x="100.1" y="155">68K</text>
<text x="185.6" y="152.1">500K-A</text>
<text x="119.2" y="156.9">8</text>
<text x="130.2" y="160.9">820</text>
<text x="137.3" y="156.9">3 R10</text>
<text x="139" y="160.3">2.2Meg</text>
<text x="166.2" y="156.2">470K</text>
<text x="71" y="166.1">HI</text>
<text x="113.9" y="162.6">50µF</text>
<text x="114.5" y="165.8">25v</text>
<text x="154.2" y="162.3">1Meg</text>
<text x="184.4" y="162.1">.05µF</text>
<text x="196.4" y="166.6">.005µF</text>
<text x="207.9" y="167">500K-A</text>
<text x="163.6" y="173.5">2Meg-A</text>
<text x="92.9" y="174.3">1Meg</text>
<text x="140.2" y="174.8">1K-L</text>
<text x="148.7" y="185.3">External</text>
<text x="147.1" y="188.6">FootSwitch</text>
<text x="149.6" y="191.8">(SPST)</text>
<text x="217.9" y="215.8">FilamentHeater</text>
<text x="220.7" y="212.5">From6.3v</text>
<text x="222" y="219">Supply</text>
</g>
<g font-size="3.6" fill="#efa433">
<text x="331.6" y="34.1">SW2</text>
<text x="269.2" y="50.3">T2</text>
<text x="291.3" y="48.5">SW4</text>
<text x="337.1" y="58.3">T1</text>
<text x="353.5" y="59.2">SW5</text>
<text x="70.9" y="80.9">J1</text>
<text x="70.9" y="92.9">J2</text>
<text x="359.7" y="96.1">SW1</text>
<text x="314.6" y="102.4">I1</text>
<text x="359.4" y="128.3">F1</text>
<text x="70.9" y="135.5">J3</text>
<text x="70.9" y="155.1">J4</text>
<text x="150.4" y="181.9">SW3</text>
</g>
<g font-size="3.6" fill="#5eb94e">
<text x="136.3" y="36.7">C2</text>
<text x="210.1" y="36.7">C20-B</text>
<text x="296" y="36.7">C20-A</text>
<text x="201.9" y="51.1">C16</text>
<text x="201.9" y="64.9">C17</text>
<text x="227.2" y="62.5">C350-500µF/50v</text>
<text x="134.1" y="69.5">C6</text>
<text x="152.7" y="68">C5</text>
<text x="163.3" y="79.6">C1</text>
<text x="202.1" y="79.9">C18</text>
<text x="112" y="107.1">C11</text>
<text x="154.8" y="129.9">C15</text>
<text x="185.8" y="129.9">C12</text>
<text x="155.7" y="141.4">C8</text>
<text x="166.2" y="141.4">C9</text>
<text x="175.3" y="141.4">C10</text>
<text x="197.4" y="141.1">C14</text>
<text x="114.4" y="159.2">C19</text>
<text x="185.7" y="158.8">C7</text>
<text x="197.9" y="163.2">C13</text>
</g>
<g font-size="3.5" fill="#231f20">
<text x="171.5" y="183.7">Componentshavebeen numbered for referencepurposesonly.</text>
<text x="171.4" y="187.4">All capacitorsarerated for at least 400Vunlessotherwisenoted.</text>
<text x="179.3" y="191.1">All resistorsarerated ½Watt unlessotherwisenoted.</text>
<text x="79.1" y="196.9">Notes:</text>
<text x="75.7" y="200.9">1. Some 18Watt</text>
<text x="102.9" y="200.8">Marshall</text>
<text x="118.2" y="200.8">combos came equipped</text>
<text x="158.7" y="200.8">with</text>
<text x="167.7" y="200.8">1Meg</text>
<text x="178.3" y="200.8">Volume and</text>
<text x="200.1" y="200.8">Tone</text>
<text x="75.7" y="208.7">2. Componentswith more than one value (R5, C2, C3) are the result of production variations.</text>
<text x="79.1" y="204.7">Potentiomenters(R30,31,34,35).</text>
<text x="79.1" y="212.5">The differing values listed have been observed in authentic unmodified examples of this</text>
<text x="75.7" y="220.4">3. CapacitorC4hasbeenintentionallyomittedfromthenumberingscheme.Stoplooking.:^)</text>
<text x="79.1" y="216.4">amplifiercircuit.Experiment!</text>
<text x="205" y="236.4">WARNING!</text>
</g>
<text font-size="3.3" fill="#231f20" x="215.1" y="227">Note:Pins4and 5ofV6(EZ81)Rectifierconnect to aseparate6.3vfilament supplyasillustrated in themain schematic.</text>
<g font-size="3" fill="#231f20">
<text x="259.9" y="212">5</text>
<text x="282.6" y="212">5</text>
<text x="291.4" y="212">4</text>
<text x="305.3" y="212">5</text>
<text x="314.1" y="212">4</text>
<text x="328" y="212">5</text>
<text x="336.7" y="212">4</text>
<text x="350.7" y="212">5</text>
<text x="249.8" y="219.1">4</text>
<text x="272.6" y="219.1">4</text>
<text x="300" y="219.1">9</text>
<text x="322.7" y="219.1">9</text>
<text x="345.3" y="219.1">9</text>
<text x="73.1" y="243.1">voltagesmust bereferred to aproperly trained and qualified technician.PedalMonkey.com expressly disclaim all liability for injury or property damageresulting from themisuseof any information contained in thisdocument.</text>
<text x="73.1" y="240">This document is distributed for educational purposes ONLY. The components specified in this schematic utilize POTENTIALLY</text>
<text x="241.2" y="240">FATAL</text>
<text x="252.5" y="240">HIGH</text>
<text x="262" y="240">VOLTAGES. Maintenance and repair of all equipment utilizing hazardous</text>
</g>
<g font-size="2.8" fill="#231f20">
<text x="229.3" y="148.6">EZ81/6CA4 Pinout</text>
<text x="268.2" y="148.6">ECC83/12AX7 Pinout</text>
<text x="304.3" y="149">EL84/6BQ5 Pinout</text>
<text x="229.3" y="151.5">1 = Anode</text>
<text x="229.3" y="154.4">2 = No Connection</text>
<text x="268.2" y="151.5">1 = Anode (2nd)</text>
<text x="268.2" y="154.4">2 = Grid 1 (2nd)</text>
<text x="304.3" y="151.9">1 = Internal Connection</text>
<text x="304.3" y="154.7">2 = Grid 1</text>
<text x="229.3" y="157.3">3 = Cathode</text>
<text x="229.3" y="160.1">4 = Heater</text>
<text x="268.2" y="157.3">3 = Cathode (2nd)</text>
<text x="268.2" y="160.1">4 = Heater</text>
<text x="304.3" y="157.6">3 = Cathode</text>
<text x="304.3" y="160.5">4 = Heater</text>
<text x="229.3" y="163">5 = Heater</text>
<text x="229.3" y="165.9">6 = No Connection</text>
<text x="268.2" y="163">5 = Heater</text>
<text x="268.2" y="165.9">6 = Anode</text>
<text x="304.3" y="163.4">5 = Heater</text>
<text x="304.3" y="166.2">6 = Internal Connection</text>
<text x="229.3" y="168.8">7 = Anode (2nd)</text>
<text x="229.3" y="171.6">8 = No Connection</text>
<text x="268.2" y="168.8">7 = Grid 1</text>
<text x="268.2" y="171.6">8 = Cathode</text>
<text x="304.3" y="169.1">7 = Anode</text>
<text x="304.3" y="172">8 = Internal Connection</text>
<text x="229.3" y="174.5">9 = No Connection</text>
<text x="268.2" y="174.5">9 = Heater Tap</text>
<text x="304.3" y="174.9">9 = Grid 2</text>
</g>
<g font-size="2.6" fill="#231f20">
<text x="99.7" y="249.6">Thisdocument and the illustrationscontained herein are the property of PedalMonkey. Permission isnot granted to make printed copiesof thisdocument or any portion thereof for the purpose of distribution.Further,</text>
<text x="99.7" y="252.2">electronicdistribution of thisdocument from any domain other than www.pedalmonkey.com without theexpressed permission of PedalMonkey isprohibited.ThenameMarshall istheproperty of Marshall Amplification.</text>
</g>
<text font-size="2.5" fill="#231f20" x="206.8" y="256.2">2001PedalMonkey</text>
</svg>
